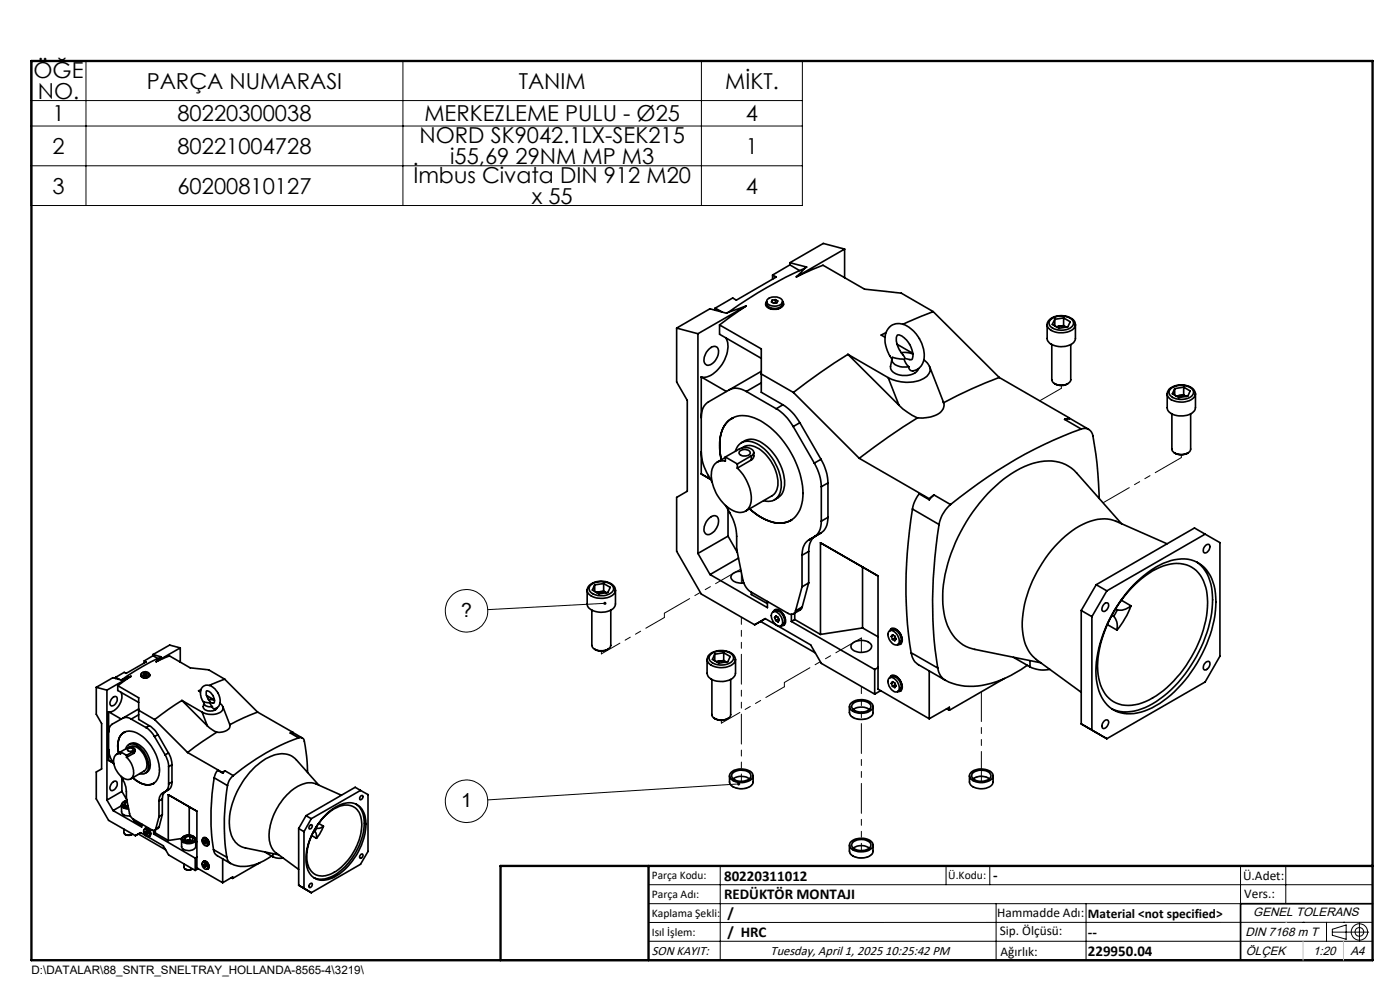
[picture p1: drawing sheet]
<svg xmlns="http://www.w3.org/2000/svg" width="297mm" height="210mm" viewBox="0 0 297 210" stroke-linecap="round" stroke-linejoin="round" font-family="sans-serif">
<g fill="none" stroke="#000" stroke-width=".35">
<path d="M163.9 58.3l.8 .5-8.5 4.9-.8-.5-3.7 2.2M163.9 58.3v.9M167.6 56.2l-3.7 2.1M167.6 56.2l2 1.2M167.6 55.7l3.5 .9-.4 .3M167.6 55.7v.5M168.9 58.7l5.7-2.4 8.8 5 7.8 .9 6.8 3.9M170.7 56.9a92.7 92.7 0 0 0-16.2 9.3M170.7 56.9l-1.8 1.8M179.2 52.8l-10.3 5.9M179.2 52.8l-4.5-1.2-7.1 4.1M179.2 52.8v6.1"/>
<path d="M143.5 69.6v11.4l2.3 3.9v19.3l-2.3 1.3v11.4l5.3 9.1 11.3 6.5M143.5 69.6l4.6 1.2M148.1 70.8v46.6M148.8 80v20.5l1.9 1.2M148.8 80l5.3 3M150.4 74.1a1.13 1.13 0 0 1 .9-.6 1.13 1.13 0 0 1 1.1 .6 3.1 3.1 0 0 1-2.2 3.4 1.19 1.19 0 0 1-.8-1.7l.5-1.1zM151.7 65.4l1.5 .8M151.7 65.4v.4M152.6 68.9l8.9 5.1v5.3M152.6 68.9v2l8.9 5.1M154 71.7a4.8 4.8 0 0 1-.3 4.6 6.4 6.4 0 0 1-4.2 3.7h-.7M154.5 66.2l-.3 .3-3.6-1-7.1 4.1"/>
<path d="M158.3 64.9l-5.7 4M158.3 64.9l-3.8 1.3M158.3 64.9l-10.2 5.9M161.5 78.8l-11.2 6.5a3.6 3.6 0 0 0-1.5 3.3M161.5 79.3v3.9l4.6 2.7M161.5 79.3l6.8 3.9M162.6 64a1.17 1.17 0 0 0 1.3 1.4 1.7 1.7 0 0 0 2.1-1v-.4a.87 .87 0 0 1 .1 .9 .87 .87 0 0 1-.7 .5 2.3 2.3 0 0 1-2.9-.6v-.5l.1-.3M162.6 64.2l-.1 .3M162.7 63.6a2.34 2.34 0 0 1 3.3 .1 1.15 1.15 0 0 1-1.4 1.2 1.73 1.73 0 0 1-2-.9zM162.8 64.9a2.01 2.01 0 0 0 3 0M163.8 63.7v.5M164.5 63.6l-.7 .1"/>
<path d="M164.5 63.6l.5 .2-.2 .4-.7 .1-.4-.2 .1-.4M164.5 63.6v.7M166 64.2l.2 .4M179.9 75.2a132.5 132.5 0 0 0-11.6 8M179.9 75.2l10.8 10.8M179.9 75.2l8.5 4.9M188 70.5l-1.1 .6 .8 .4M189.2 76.2l-.1-.2a6.2 6.2 0 0 1-.9-5.9 3.1 3.1 0 0 1 4.9-.4 7.2 7.2 0 0 1 2.7 7.2 2.32 2.32 0 0 1-2.7 1.7l-.2-.4-.1-.4M189.2 76.1l-.3 1.6a1.96 1.96 0 0 0 2.1 1.9 3.5 3.5 0 0 0 3.9-1.4M189.4 75.8l2 .4a.55 .55 0 0 1 .6 .6l.8 1a3.2 3.2 0 0 1-3.5-1.2l-.1-.5zM190.3 73l3.3 2M190.3 71.1a1.13 1.13 0 0 1 1.5 .5 4.5 4.5 0 0 1 1.7 4.6l-.2 .1a1.61 1.61 0 0 1-1.8-1.1 4.2 4.2 0 0 1-1.2-4.1z"/>
<path d="M191.2 74.8h1.2l1.3 .3M196 76.3a2.32 2.32 0 0 1 1.2 2.7 4.2 4.2 0 0 1-3.5 2l-1 .1a8.8 8.8 0 0 1-4.3-1M197.2 77.7l2.9 7.6M198 66.1l-6.4 2.7M198 66.1l14 14M222.1 68.9v2.9a2.08 2.08 0 0 0 2.1 1.6 3.6 3.6 0 0 0 3.9-1.2v-3.3M222.8 67.7a4.1 4.1 0 0 1 5.1 .4 1.45 1.45 0 0 1-1.1 2.2 4.1 4.1 0 0 1-4.5-.9 1.33 1.33 0 0 1 .5-1.7zM222.9 67.8a3.6 3.6 0 0 1 4.7 .3 1.33 1.33 0 0 1-1.1 1.7 3.5 3.5 0 0 1-3.9-.8l-.1-.5zM223.1 73.1v7.5l.2 .4 .4 .4M223.8 67.7v1.4M224.7 69.2l-.5 .1M224.7 69.2l-.6 .1"/>
<path d="M225.6 69.1l.6 .3-1.5-.2M225.6 67.4l1.4 .9-.5 1-1.9 .3-1.4-.8 .6-1.1M225.6 67.4l-1.8 .3M225.6 67.4v1.7M225.6 69.1l-.9 .1M227.2 73.1v7.5a2.32 2.32 0 0 1-3.5 .8M148.8 95.9a11.6 11.6 0 0 0 2.3 6.4M153.9 96.9v.9a2.41 2.41 0 0 0-3 2.7 8.6 8.6 0 0 0 5.6 8.1 2.41 2.41 0 0 0 2.9-2.7 9.6 9.6 0 0 0-3-6.6M153.9 97l-1.7 1M153.9 96.9l2.5 1.5M154.7 82.7a3.6 3.6 0 0 1 3.6 .3M155.3 88.8h.1"/>
<path d="M155.3 88.8a5.9 5.9 0 0 0-2.6 5.7l.1 1.6 .2 1.4a9.3 9.3 0 0 1 1.1-7.7 4.9 4.9 0 0 1 5.9-1.2 18.6 18.6 0 0 1 9.9 12.8 9 9 0 0 1-1.1 8.2 5.4 5.4 0 0 1-6.8 .4l-1.3-.8-1.7-1.3a9.6 9.6 0 0 0 7.1 3l1.6-.5M156 95.7a2.7 2.7 0 0 1 4.1-1.8 10.2 10.2 0 0 1 5.5 10 2.69 2.69 0 0 1-3.6 2.3M156.4 98.4v.9M156.9 95.7a1.4 1.4 0 0 1 2.3 .4 1.45 1.45 0 0 1-2.4 0zM157.3 93.9a3.7 3.7 0 0 1 4.9 .5 10.4 10.4 0 0 1 4.1 9.1l-.5 1.3-.6 .6-.9 .6M157.4 95a3 3 0 0 1 3.6 .2 8.9 8.9 0 0 1 3.9 8.2l-.5 1.2-.5 .5-5.7 3.3M158.3 83l6.4 3.7M159.4 96.7a.78 .78 0 0 0 .5-.8 .78 .78 0 0 0-.7-.7l-1-.3-1.1 .2-3.2 1.8M159.4 97.6l-3 1.7M159.4 96.7l-3 1.7M159.4 96.7v.9M159.9 96l-.1 1.1-.4 .5"/>
<path d="M161.5 81.2l-3.2 1.8M164.7 86.7a10.3 10.3 0 0 1 3.6 3.8M166.1 85.9a10.8 10.8 0 0 1 3.6 3.8M166.1 85.9l-1.4 .8M168.3 90.5l4.5 7.7M168.3 83.2l14 14M169.7 89.7l4.5 7.7M169.7 89.7l-1.4 .8M172.8 98.2a10.5 10.5 0 0 1 1.4 5M174.2 97.4a10.5 10.5 0 0 1 1.4 5M174.2 97.4l-1.4 .8M182.3 97.2l14.8 8.6"/>
<path d="M188.4 80.1l2.3 5.9M190.7 86a13.8 13.8 0 0 0 3.9 2.6M194.6 88.6a143.2 143.2 0 0 0-12.3 8.6M200.1 85.3l.1 .1M200.2 85.4a2.45 2.45 0 0 1-2.2 2.9l-2.2 .4-1.2-.1M212 80.1a95.5 95.5 0 0 0-11.8 5.3M212 80.1l14.8 8.5M223.7 81.4a2.76 2.76 0 0 0 2.9 0M225.8 89l3.6 2M226.8 88.6l-1 .4M226.8 88.6v.3l-1 .1M226.8 88.7l4.2 2.4"/>
<path d="M229.4 91a93.7 93.7 0 0 0-27.8 16M229.4 91a1.76 1.76 0 0 1 2.4 1.4l.9 5.9 .5 7.4M247.6 83.6a2.32 2.32 0 0 1 2.6-1.9 2.79 2.79 0 0 1 3.4 1.9M247.6 83.6v2.9a2.31 2.31 0 0 0 2.5 1.7 3.4 3.4 0 0 0 3.4-1.4l.1-3.2M247.6 83.6a1.96 1.96 0 0 0 2 1.6 3.7 3.7 0 0 0 3.9-1.3l.1-.3M248.4 82.5a3.5 3.5 0 0 1 4.7 .3 1.33 1.33 0 0 1-1.2 1.7 3.1 3.1 0 0 1-3.9-1.1v-.5zM248.6 87.8v7.5l.1 .4 .5 .4M249.2 96.1a2.82 2.82 0 0 0 2.8 0M249.2 82.4v1.4M250.2 83.9l-.6 .2M250.2 83.9l-.7 .1M251.1 83.8l.5 .3-.8-.2h-.6"/>
<path d="M251.1 82.1l1.4 .8-.5 1.1-1.9 .3-1.4-.8 .5-1.1M251.1 82.1l-1.9 .3M251.1 82.1v1.7M251.1 83.8l-.9 .1M252.6 87.8v7.4a1.83 1.83 0 0 1-2.4 1.2l-1-.3M148.1 117.4l2.5 4.5M150.4 110a1.13 1.13 0 0 1 .9-.6 1.13 1.13 0 0 1 1.1 .6 3 3 0 0 1-2.2 3.4 1.18 1.18 0 0 1-.8-1.7l.5-1.1zM153.9 107.2a12.1 12.1 0 0 1 2.4 6.6v2.7l1.3 6.6a3.9 3.9 0 0 0 1.7 2.4l7.8 4.6a.99 .99 0 0 0 1.7-.5M154.4 108.1v5.6M154.4 113.7l-6.3 3.7M154.4 113.7l2 3.5M156.7 118.4l-6.1 3.5"/>
<path d="M167.7 110.4h.1M170.1 117.8v6.7M171.6 117v6.6M171.6 117l-1.5 .8M171.6 114.5a3.6 3.6 0 0 0-1.5 3.3M172.8 113.9l-1.2 .6M173 113.7a3.6 3.6 0 0 0-1.4 3.3M173 113.7l-1.4 .8M174.1 115.1l12.2 7.1v24l10.8 6.3M174.1 115.1v19.5M174.1 115.1l8.9 5.2M174.2 113.1l-1.2 .6"/>
<path d="M174.2 113.1l-1.4 .8M174.2 110.6a3.6 3.6 0 0 1-1.4 3.3M174.2 103.2v7.4M175.6 109.7a3.6 3.6 0 0 1-1.4 3.4M175.6 102.4v7.3M175.6 102.4l-1.4 .8M175.6 109.7l-1.4 .9M193.6 108a95 95 0 0 0-.3 30.5M193.6 108l5.6 3.3M197.1 106l-2.1-1.2a6.8 6.8 0 0 0-1.4 3.2M197.1 105.8v.2M198.1 105l-1 1"/>
<path d="M198.1 105l-1 .8M198.1 105l3.5 2M199.2 111.3a94.8 94.8 0 0 0-.3 30.4M201.6 107a7.6 7.6 0 0 0-2.4 4.3M237.9 111.1l-9.5-10.7a8.1 8.1 0 0 0-8.5-2.3 23.7 23.7 0 0 0-12 8.5 34.7 34.7 0 0 0-7.9 19.6 12.1 12.1 0 0 0 3.7 10.1 6.8 6.8 0 0 0 3.1 1.5l14.1 2.8M247.6 115.3l-10.8-4.7a8.7 8.7 0 0 0-7.8 1 26.8 26.8 0 0 0-12.1 20.4 9.5 9.5 0 0 0 2.6 7.6l9.9 7.3M253.9 119.2a9.2 9.2 0 0 1 3.3 8 28.1 28.1 0 0 1-12.7 22.1 9.4 9.4 0 0 1-8.6 1.1M255.7 113.3l-20.9 12M255.7 113.3l3.1 1.8v24.1l-3.1 5.5-20.9 12-5.4-3.1v-24.1M255.7 113.3l-2.3-1.3-20.8 12M255.7 115.7a.51 .51 0 0 1 .7-.2 .51 .51 0 0 1 .2 .7 1.02 1.02 0 0 1-1.2 1l-.1-.8zM32.5 139.1l-1.9 1.1"/>
<path d="M32.5 139.1l1 .6M32.5 138.8l1.7 .5-.2 .1M32.5 138.8v.3M34 139.4a48 48 0 0 0-8.1 4.7M34 139.4l-.9 1M38.2 137.4l-5.1 3M38.2 137.4v3.1M38.2 137.4l-2.2-.6-3.5 2M124.6 125.2a2.79 2.79 0 0 1 3.4-1.9 2.4 2.4 0 0 1 2.6 1.9M124.6 125.2v2.9a2.31 2.31 0 0 0 2.4 1.7 3.4 3.4 0 0 0 3.5-1.3l.1-3.3M124.6 125.2a2.25 2.25 0 0 0 2.4 1.7 3 3 0 0 0 3.6-1.6v-.1M125.3 124.1a3.6 3.6 0 0 1 4.8 .4 1.31 1.31 0 0 1-1.2 1.6 3.4 3.4 0 0 1-3.8-.8l-.1-.5z"/>
<path d="M125.6 129.4v7.5l.1 .5 .5 .3M126.2 137.7a2.76 2.76 0 0 0 2.8 0M126.2 124.1v1.4M127.1 125.5l-.5 .2M127.1 125.5l-.6 .2M128.1 125.4l.5 .3-.8-.2h-.7M128.1 123.8l1.4 .8-.6 1.1-1.9 .3-1.3-.8 .5-1.1M128.1 123.8l-1.9 .3M128.1 123.8v1.6M128.1 125.4l-1 .1M129.6 129.4v7.5a1.98 1.98 0 0 1-2.5 1.1l-.9-.3M150 139.9a2.32 2.32 0 0 0 2.5 1.7 3.5 3.5 0 0 0 3.5-1.3v-.4v2.9a2.19 2.19 0 0 1-2.1 1.7 3.7 3.7 0 0 1-3.7-1.1l-.2-.5v-3"/>
<path d="M150 139.9a2.4 2.4 0 0 1 2.6-1.9 3.1 3.1 0 0 1 3.4 1.7v.2M150.6 121.9l12.2 7v-1.3M150.8 138.8a3.5 3.5 0 0 1 4.7 .3 1.33 1.33 0 0 1-1.2 1.8 3.1 3.1 0 0 1-3.9-1.1l.1-.5zM151.6 138.8v1.4M153.5 138.5l1.4 .8-.5 1.1-1.9 .3-1.4-.8 .5-1.1M153.5 138.5l-1.9 .3M153.5 138.5v1.6M157.2 121.2a1.74 1.74 0 0 0-2.1 1.4 2.45 2.45 0 0 0 2.7 1M159.4 125.6v.5l3.4 1.9M161.4 131.8l11.6 6.7M161.4 131.8l-1.3 .7M162.3 131.2l9.7 5.6 2.2 3.9 11.4 6.5"/>
<path d="M162.3 131.2l-2.2 1.3M162.3 131.2l-.9 .6M163.9 129.9a1.23 1.23 0 0 1 1.7 .8 1.5 1.5 0 0 1 0 2.1 2.02 2.02 0 0 1-1.7-2.9zM164 129.8a1.27 1.27 0 0 1 2.1 .7 1.4 1.4 0 0 1-.4 2.2M164 129.8a.88 .88 0 0 1 1.6-.2 2.47 2.47 0 0 1 .8 2.9l-.7 .2M164.3 131l.3-.3 .5 .2 .2 .7-.2 .3-.5-.3M164.3 131l.3 .6M164.4 129.3l-.2 .4M164.7 130.8l-.4 .2M164.9 129.5a1.98 1.98 0 0 1 1.5 2.6M165.2 131.3l-.6 .3M166.3 132.6h-.4"/>
<path d="M167.9 130.3v1.5M167.9 131.8l17.7 10.2M168.6 131.4l5.5 3.2M168.6 130.1v1.3M168.6 131.4l-.7 .4M170.1 124.5l-1.3 5.1M170.2 128.8l-.4 .6-1.5 .8M170.2 128.8l-1.4 .8M171.6 123.6l-1.4 5.2M171.6 123.6l-1.5 .9M180.7 136.7a2.93 2.93 0 0 1 4.2 .1 1.4 1.4 0 0 1-1.7 1.6 2.06 2.06 0 0 1-2.7-1.3zM183 120.3l3.3 1.9"/>
<path d="M183 120.3v12.9M183 133.2l-8.9 1.4M183 133.2l3.3 1.9M188.6 133.9a1.34 1.34 0 0 1 1.8 .8 1.34 1.34 0 0 1-.2 2.1 2.18 2.18 0 0 1-1.6-2.9zM188.7 133.8a1.21 1.21 0 0 1 1.9 .4 1.79 1.79 0 0 1 .3 2.3l-.5 .3M188.8 133.8a.86 .86 0 0 1 1.5-.2 2.24 2.24 0 0 1 .7 3.1h-.5M189.1 135l.2-.4 .5 .3 .3 .7-.3 .3-.5-.3M189.1 135l.2 .6M189.2 133.3l-.3 .4M189.5 134.8l-.4 .2M189.7 133.5a2 2 0 0 1 1.4 2.6M189.9 135.3l-.6 .3"/>
<path d="M191.1 136.6h-.5M193.3 138.5a3.3 3.3 0 0 0 1.5 2.5l5.7 3.3M193.3 138.5l5.6 3.2M215 139.4l3.5 2.1M229.4 129.5l2.2 1.3M231.6 130.8v24.1M232.6 124l2.2 1.3M232.6 124l-3.2 5.5M234.3 128.1a.53 .53 0 0 1 .7-.2 .53 .53 0 0 1 .2 .8 1.04 1.04 0 0 1-1.3 .9l-.1-.4 .1-.4zM234.8 125.3l-3.2 5.5M234.9 132.5l2.1 1.2M235.9 130.5l.4 .2"/>
<path d="M236.3 130.7a3.2 3.2 0 0 1 .7 3M236.7 129.1l.3 .3M237 129.4l-.7 1.3M237.9 127.3l2 1.2M239.9 128.5a18.8 18.8 0 0 1-2.9 5.2M239.9 128.5a3.4 3.4 0 0 1-2.9 .9M240.1 124.7a14.6 14.6 0 0 1 9.6-5.2 6.2 6.2 0 0 1 6.1 5.1 20.7 20.7 0 0 1-3 14.7 21.8 21.8 0 0 1-10.5 9.8 6.3 6.3 0 0 1-8.5-3.1 14.9 14.9 0 0 1 0-10.4 27.3 27.3 0 0 1 6.3-10.9zM240.5 124a16.1 16.1 0 0 1 10.1-5.4 6.8 6.8 0 0 1 7 5.6 21.1 21.1 0 0 1-2.1 13.5 26.6 26.6 0 0 1-11.1 12.4 8.6 8.6 0 0 1-8.5 .3 9.3 9.3 0 0 1-3.4-8.1 28.6 28.6 0 0 1 8-18.3zM20.4 145.8v5.7l1.2 2v9.6l-1.2 .7v5.7l2.6 4.5 5.7 3.3M20.4 145.8l2.3 .6M22.7 146.4v23.3M23 159l.1 .2a6 6 0 0 0 1.1 2.9"/>
<path d="M23 151v10.3l1 .5M23 151l2.7 1.5M23.7 148.2a.6 .6 0 0 1 .6-.5 .6 .6 0 0 1 .6 .5 1.29 1.29 0 0 1-1.4 1.5 1.09 1.09 0 0 1 .2-1.5zM24.5 143.7l.8 .4M24.5 143.7v.2M25 145.4l4.4 2.6v2.7M25 145.4v1.1l4.4 2.5M25.6 159.5v.4a1.46 1.46 0 0 0-1.4 2.2 4.2 4.2 0 0 0 2.9 3.3 1.44 1.44 0 0 0 1.2-2 4.7 4.7 0 0 0-1.5-2.8M25.6 159.5l-.9 .5M25.6 159.5l1.2 .7M25.6 146.9a3.3 3.3 0 0 1-2.4 4.1h-.2M25.9 144.1l-.2 .1-1.7-.5-3.6 2.1"/>
<path d="M26 152.4l-2.2 1.2a1.93 1.93 0 0 0-.8 1.7M26 152.4a1.71 1.71 0 0 1 1.8 .1M26.3 155.4h.1M26.3 155.4a3.7 3.7 0 0 0-1.2 4l.1 .4a4.4 4.4 0 0 1 .9-4.3 3.6 3.6 0 0 1 4.2 .8 9.4 9.4 0 0 1 3.4 8.1 2.51 2.51 0 0 1-4 1.6l-1.5-1a4.2 4.2 0 0 0 4 1.3l.3-.1M26.7 158.8a1.48 1.48 0 0 1 2.5-.6 5 5 0 0 1 2.1 5.2 1.31 1.31 0 0 1-1.6 .7M27.1 158.9a.65 .65 0 0 1 1.1 .2 .66 .66 0 0 1-.6 .3 .66 .66 0 0 1-.5-.4zM27.3 158a2.12 2.12 0 0 1 3 .6 4.6 4.6 0 0 1 1.3 4.8l-.8 .6M27.3 158.5a1.82 1.82 0 0 1 2.5 .7 3.6 3.6 0 0 1 1.1 4.1l-3.2 1.9M27.8 143.5l-2.8 1.9M27.8 143.5l-1.9 .6M27.8 143.5l-5.1 2.9M27.8 152.5l3.2 1.8"/>
<path d="M28.4 159.3a.48 .48 0 0 0 .1-.6 .48 .48 0 0 0-.6-.2h-.5l-1.8 1M28.4 159.8l-1.6 .8M28.4 159.3l-1.6 .9M28.4 159.3v.5M28.6 159v.4l-.2 .4M29.4 150.7v1.9l2.3 1.3M29.4 150.7l3.4 1.9M29.4 151.6l-1.6 .9M29.4 150.4l-3.4 2M30 143a.86 .86 0 0 0 .5 .7 .86 .86 0 0 0 .9-.1l.3-.3v-.3a.55 .55 0 0 1-.1 .6 .55 .55 0 0 1-.6 .2 .72 .72 0 0 1-.8-.1 .72 .72 0 0 1-.2-.7zM30 143.1l-.1 .2M30 142.8a1 1 0 0 1 1.7 .3 1.05 1.05 0 0 1-1.7-.1z"/>
<path d="M30.1 143.5a1.02 1.02 0 0 0 1.5 0M30.6 142.8v.3M30.6 140.2v.4M30.6 140.2l.4 .2-4.2 2.4-.4-.2-1.9 1.1M30.9 142.8h-.3M30.9 142.8l.3 .1-.1 .2-.4 .1-.2-.2 .1-.2M30.9 142.8v.3M31 154.3a5.4 5.4 0 0 1 1.8 1.9M31.7 153.9a5.1 5.1 0 0 1 1.8 1.9M31.7 143.1l.1 .2M31.7 153.9l-.7 .4M32.8 156.2l2.2 3.9"/>
<path d="M32.8 152.6l7 7M33.1 140.4l2.8-1.3 4.5 2.6 3.9 .4 3.4 2M33.5 155.8l2.2 3.9M33.5 155.8l-.7 .4M35.7 159.7a4.8 4.8 0 0 1 .8 2.5M35.7 159.7l-.7 .4M38.6 148.6l-5.8 4M38.6 148.6l5.4 5.4M38.6 148.6l4.3 2.5M39.8 159.6l7.4 4.3M42.7 146.3l-.6 .2 .4 .3M42.9 151.1l1.1 2.9"/>
<path d="M43.3 149.1a3.1 3.1 0 0 1-.3-3.4 2.1 2.1 0 0 1 3 1 2.82 2.82 0 0 1 .2 3.3 .68 .68 0 0 1-1.2 0v-.1M43.3 149.1l-.2 .8a1.63 1.63 0 0 0 2.4 .8l.6-.6M43.3 148.9l.7 .1a.79 .79 0 0 1 .9 .8l.1 .1a1.26 1.26 0 0 1-1.7-.9zM43.8 146.6a2 2 0 0 1 1.5 2.5 .97 .97 0 0 1-1.1-.7 1.9 1.9 0 0 1-.4-1.8zM43.8 147.5l1.7 1M44 154l2 1.3M44.2 148.4l1.3 .2M46 155.3l-6.2 4.3M46.6 149.2a1.12 1.12 0 0 1 .7 1.2 1.12 1.12 0 0 1-1.1 .9 4.3 4.3 0 0 1-3.3-.2M47.3 149.9l1.5 3.8M47.7 144.1l-3.3 1.3M47.7 144.1l6.9 7"/>
<path d="M48.8 153.7a1.48 1.48 0 0 1-1.7 1.6h-1.1M54.6 151.1l-2.9 1.2-2.9 1.4M54.6 151.1l7.5 4.2M61.6 155.5l1.8 1M62.1 155.3l-.5 .2M62.1 155.4l2 1.2M63.4 156.5a46.3 46.3 0 0 0-13.9 8M63.4 156.5a.85 .85 0 0 1 1.2 .7l.4 3 .3 3.7M151 144.1v7.5l.2 .4 .4 .4M151.6 152.4a2.62 2.62 0 0 0 2.8 0M152.6 140.3l-.6 .1M152.6 140.3h-.7"/>
<path d="M153.5 140.1l.6 .3-.9-.2-.6 .1M153.5 140.1l-.9 .2M155 144.1v7.5a2.02 2.02 0 0 1-2.8 1l-.6-.2M180.2 149.9v1.3a2.29 2.29 0 0 0 2.7 1.4 2.22 2.22 0 0 0 2.3-1.4v-1.3M180.4 149.3a3.4 3.4 0 0 1 4.7 .1 1.22 1.22 0 0 1-1 1.7 3.3 3.3 0 0 1-3.8-.9l-.1-.4zM181 149.3a2.82 2.82 0 0 1 3.7 .2v.2a1.64 1.64 0 0 1-2 1.4 1.64 1.64 0 0 1-2-1.4zM181 150.5a3 3 0 0 1 3.4 0M185.6 142v5.2M186.3 141.6l-.7 .4M186.8 146.5l-1.2 .7M188.6 143.9a1.34 1.34 0 0 1 1.8 .8 1.34 1.34 0 0 1-.2 2.1 2.18 2.18 0 0 1-1.6-2.9zM188.7 143.8a1.18 1.18 0 0 1 1.9 .3 1.79 1.79 0 0 1 .3 2.4l-.5 .2"/>
<path d="M188.8 143.7a.86 .86 0 0 1 1.5-.1 2.4 2.4 0 0 1 .9 2.9l-.7 .2M189.1 144.9l.2-.3 .5 .3 .3 .6-.3 .4-.5-.3M189.1 144.9l.2 .7M189.2 143.3l-.3 .3M189.5 144.7l-.4 .2M189.7 143.5a1.98 1.98 0 0 1 1.4 2.6M189.9 145.2l-.6 .4M191.1 146.6h-.5M197.1 142.3v10.2M200.8 150.3l.6 .4M201.4 150.7v-.7l-4.3 2.5M213.1 143.9l-11.7 6.8"/>
<path d="M217.9 141.1a21.5 21.5 0 0 1-12.3 4.5 10 10 0 0 1-5.6-1.7l-.7-1-.4-1.2M218.5 141.5a6.3 6.3 0 0 0 4.2 .5M218.5 140.2v1.3M234.1 153.1a.6 .6 0 0 1 1-.3 .6 .6 0 0 1-.1 1l-.3 .5a.51 .51 0 0 1-.7 .2 .51 .51 0 0 1-.2-.7zM255.7 140.6a.56 .56 0 0 1 .8-.3 .56 .56 0 0 1 .1 .9 .86 .86 0 0 1-1.3 .7v-.6zM22.7 169.7l1.3 2.2M23.7 166.1a.6 .6 0 0 1 .6-.4 .6 .6 0 0 1 .6 .4 1.34 1.34 0 0 1-1.4 1.6 1.14 1.14 0 0 1 .2-1.6zM24 171.9l6.1 3.5v-.6M25.6 164.6a6.3 6.3 0 0 1 1.2 3.3v1.4l.7 3.3a1.7 1.7 0 0 0 .8 1.2l3.9 2.3a.52 .52 0 0 0 .9-.3M25.8 170.7v1.5a1.5 1.5 0 0 0 1.9 .9M25.8 170.7a1.21 1.21 0 0 0 1.5 .9M25.8 170.9l-1.8 1"/>
<path d="M25.9 165.1v2.8M25.9 167.9l-3.2 1.8M25.9 167.9l1 1.7M26.3 175.9v.7l.3 .4M26.6 177l.5 .2 .9-.2M26.6 170.2l-.2 .5 .8 .4M26.6 170.2v.7M26.8 160.2v.4M26.9 169.8a1.2 1.2 0 0 0-1.1 .9M26.9 169.9a.7 .7 0 0 0-.8 .3 .7 .7 0 0 0 .3 .9l.8 .2M27 170.1l-.4 .1M27.1 170.9l-.3 .1"/>
<path d="M27.1 170.9h.1M27.1 170.9l-.4 .1M28.1 176.9l-.7 .3-.8-.2M28.4 173.8v.3l1.7 .9M29.4 176.9l5.7 3.4M29.4 176.9l-.7 .4M29.8 176.6l4.8 2.8 1.2 2 5.6 3.2M29.8 176.6l-1.1 .7M29.8 176.6l-.4 .3M30.6 176a.93 .93 0 0 1 .9 .4 .93 .93 0 0 1 0 1 1.02 1.02 0 0 1-.9-1.4zM30.7 175.9a.88 .88 0 0 1 .9 .2 .88 .88 0 0 1 .3 .9l-.4 .4M30.7 175.9a.54 .54 0 0 1 .5-.3 .54 .54 0 0 1 .5 .5 .74 .74 0 0 1-.1 1.3h-.1"/>
<path d="M30.8 176.5l.1-.2 .3 .2 .1 .3-.1 .1-.3-.1M30.8 176.5l.1 .3M30.9 175.7l-.1 .2M31 176.4l-.2 .1M31.1 175.7a1.03 1.03 0 0 1 .8 1.4M31.3 176.6l-.4 .2M31.8 177.3h-.2M32.5 166.2h.1M32.6 176.2v.7M32.6 176.9l8.8 5.1M32.9 176.7l2.8 1.6M32.9 176v.7"/>
<path d="M32.9 176.7l-.3 .2M33.7 173.2l-.6 2.6M33.7 169.9v3.3M33.8 175.4l-.3 .3-.7 .4M33.8 175.4l-.7 .4M34.4 169.5v3.3M34.4 172.8l-.6 2.6M34.4 169.5l-.7 .4M34.4 172.8l-.7 .4M34.5 168.3a1.92 1.92 0 0 0-.8 1.6M35 160.1a4.8 4.8 0 0 1 .8 2.5M35.7 167.5a1.89 1.89 0 0 0-1.3 2"/>
<path d="M35.7 167.5l-1.2 .8M35.8 166.3a1.84 1.84 0 0 1-1.3 2M35.8 162.6v3.7M36.5 165.9a1.72 1.72 0 0 1-.8 1.6M36.5 162.2v3.7M36.5 162.2l-.7 .4M36.5 165.9l-.7 .4M38.5 178.1a1.7 1.7 0 0 1 2.7-.6l.3 .6M38.5 178.1v1.5a1.75 1.75 0 0 0 2.7 .5l.3-.5v-1.5M38.5 178.1a1.77 1.77 0 0 0 2.9 .3l.1-.3M38.6 177.9l-2.9 .4M38.8 177.7a1.69 1.69 0 0 1 2.5 .1 1.3 1.3 0 0 1-1.9 .8 .69 .69 0 0 1-.6-.9z"/>
<path d="M39.3 177.5v.7M39.8 178.3l-.3 .1M39.8 178.3h-.3M40.3 178.2l.2 .2-.7-.1M40.3 177.4l.7 .4-.3 .5-.9 .2-.7-.4 .2-.6M40.3 177.4l-1 .1M40.3 177.4v.8M40.3 178.2l-.5 .1M41.5 178.4l.3 .1M41.8 172.1v12l5.4 3.1M41.8 172.1l-6.1-3.5v9.7M41.8 172.1l-1.7-.9v6"/>
<path d="M42.9 178a.79 .79 0 0 1 1.1 .8 .46 .46 0 0 1-.3 .6 .46 .46 0 0 1-.6-.3l-.2-.6zM43 177.9a.87 .87 0 0 1 1.1 .4 .87 .87 0 0 1-.2 1.1M43 177.9a.57 .57 0 0 1 .6-.2 .57 .57 0 0 1 .5 .4 .74 .74 0 0 1-.1 1.3l-.1-.1M43.2 178.5l.1-.2 .3 .2 .1 .3-.1 .2-.3-.2M43.2 178.5l.1 .3M43.3 177.7l-.2 .2M43.4 178.4l-.2 .1M43.5 177.8a1 1 0 0 1 .7 1.3M43.6 178.6l-.3 .2M44 179.3h.2M45.4 165a48.9 48.9 0 0 0-.1 15.2M45.4 165l2.9 1.6"/>
<path d="M47.2 164l-1-.6-.5 .8-.3 .8M47.2 163.9v.1M47.7 163.5l-.5 .5M47.7 163.5l-.5 .4M47.7 163.5l1.8 1M48.3 166.6a48.6 48.6 0 0 0-.2 15.2M49.5 164.5a3.3 3.3 0 0 0-1.2 2.1M63.4 175.7l1.1 .7M63.4 175.7v12.1M64.5 176.4v12l-1.1-.6M64.9 173l1.1 .7M64.9 173l-1.5 2.7"/>
<path d="M65.8 175a.26 .26 0 0 1 .4 0 .26 .26 0 0 1 0 .4 .37 .37 0 0 1-.2 .4 .37 .37 0 0 1-.5-.2zM66 173.7l-1.5 2.7M66.1 177.2l1 .6M66.6 176.3l.2 .1M66.8 176.4a1.73 1.73 0 0 1 .3 1.4M67 175.6l.2 .1M67.2 175.7l-.4 .7M67.6 174.7l1 .6M67.6 166.5l-4.7-5.3a4.5 4.5 0 0 0-5.6-.7 16.8 16.8 0 0 0-8.7 13.6 5.3 5.3 0 0 0 2.8 5.6l7.7 1.6M68.6 175.3l-.8 1.6-.7 .9M68.6 175.3a1.52 1.52 0 0 1-1.4 .4M68.7 173.3a7.1 7.1 0 0 1 5.1-2.5 3.4 3.4 0 0 1 2.9 3.7 12.5 12.5 0 0 1-6.5 10.9 3.3 3.3 0 0 1-5.1-2.9 12.6 12.6 0 0 1 3.6-9.2z"/>
<path d="M69.3 172.6a6.7 6.7 0 0 1 5.7-2.2 3.9 3.9 0 0 1 2.6 4 13.6 13.6 0 0 1-7.1 11.9 3.7 3.7 0 0 1-4.8-1 8.4 8.4 0 0 1 0-7.1 15.3 15.3 0 0 1 3.6-5.6zM72.4 168.7l-5.3-2.4a5.7 5.7 0 0 0-5.8 1.9 12.7 12.7 0 0 0-4.2 10.1 3.9 3.9 0 0 0 1.5 2.6l4.8 3.5M75.6 170.6a5.3 5.3 0 0 1 1.6 5.5 13.8 13.8 0 0 1-7.1 9.9 4.2 4.2 0 0 1-3.5 .2M76.5 167.7l-10.5 6M76.5 167.7l1.6 .8v12.1l-1.6 2.7-10.5 6.1M76.5 167.7l-1.1-.7-10.5 6M76.5 168.9a.26 .26 0 0 1 .4-.2 .26 .26 0 0 1 .1 .4 .35 .35 0 0 1-.2 .5 .35 .35 0 0 1-.5-.3zM154.8 164.6v1.3a2.27 2.27 0 0 0 2.6 1.4 2.23 2.23 0 0 0 2.4-1.4v-1.3M155.2 163.8a3.5 3.5 0 0 1 4.4 .2 1.2 1.2 0 0 1-1 1.8 2.98 2.98 0 0 1-3.8-1.1v-.5zM155.5 163.9a2.87 2.87 0 0 1 3.7 .3 1.14 1.14 0 0 1-1.2 1.5 2.12 2.12 0 0 1-2.8-1.1zM155.5 165.2a3 3 0 0 1 3.5 0M180.2 179.2v1.3a2.29 2.29 0 0 0 2.7 1.5 2.12 2.12 0 0 0 2.3-1.5v-1.3"/>
<path d="M180.4 178.7a3.5 3.5 0 0 1 4.7 0 1.22 1.22 0 0 1-1 1.8 3.4 3.4 0 0 1-3.8-.8l-.1-.5zM181 178.6a2.82 2.82 0 0 1 3.7 .3v.2a1.43 1.43 0 0 1-1.6 1.3 2.09 2.09 0 0 1-2.4-1.1zM181 179.9a3 3 0 0 1 3.4 0M205.7 164.6v1.3a1.76 1.76 0 0 0 1.8 1.3 2.84 2.84 0 0 0 3.1-1.1l.1-1.5M206.1 163.8a3.5 3.5 0 0 1 4.4 .2 1.2 1.2 0 0 1-1 1.8 2.98 2.98 0 0 1-3.8-1.1v-.5zM206.4 163.9a2.87 2.87 0 0 1 3.7 .3 1.14 1.14 0 0 1-1.2 1.5 2.12 2.12 0 0 1-2.8-1.1zM206.4 165.2a3 3 0 0 1 3.5 0M39 183.2v.8l.3 .4M39.3 184.4l.7 .2 .7-.2M40.8 184.3l-.1 .1a1.43 1.43 0 0 1-1.4 0M41.4 182v2.6M41.8 181.8l-.4 .2"/>
<path d="M42.1 184.2l-.7 .4M43 182.9a.9 .9 0 0 1 1 .2 .9 .9 0 0 1 .2 1l-.3 .3M43 182.9a.7 .7 0 0 1 .8-.2 .7 .7 0 0 1 .4 .7 .57 .57 0 0 1 .2 .6 .57 .57 0 0 1-.5 .4M43 182.9a.99 .99 0 0 1 .9 1.5 1.01 1.01 0 0 1-.9-1.5zM43.2 183.5l.1-.2 .3 .1 .1 .4-.1 .1-.3-.1M43.2 183.5l.1 .3M43.3 182.6l-.2 .2M43.4 183.4l-.2 .1M43.5 182.7a1 1 0 0 1 .7 1.3M43.6 183.6l-.3 .2M44.2 184.3h-.2M45.3 180.2a1.59 1.59 0 0 0 .8 1.3l2.8 1.7"/>
<path d="M45.3 180.2l2.8 1.6M47.2 182.2v5M49.1 186.2l.3 .1M49.4 186.3v-.3l-2.2 1.2M55.2 183l-5.8 3.3M56.2 180.7l1.7 1M57.6 181.6a9.1 9.1 0 0 1-7.9 1.9 2.01 2.01 0 0 1-1.6-1.7M57.9 181.7l1.2 .4 .9-.1M57.9 181.1v.6M63.4 187.8l2.6 1.6M64.9 188.7l1.1 .7M65.7 187.5h.1a.3 .3 0 0 1 .5 0 .3 .3 0 0 1-.1 .4 .35 .35 0 0 1-.3 .4 .35 .35 0 0 1-.4-.2z"/>
<path d="M76.6 181.2a.34 .34 0 0 1 .5 .2 .34 .34 0 0 1-.3 .4 .33 .33 0 0 1-.5 .2 .33 .33 0 0 1 .1-.6zM291.2 191.7h-28v12M106.2 203.7h185"/>
</g>
<g fill="none" stroke="#000" stroke-width=".21" stroke-dasharray="6.3 1.3 1.3 1.3 1.3 1.3">
<path d="M225.2 82.4l-4.6 2.6M225.2 81.8v.6M250.6 96.5v.6M127.6 138.1v.6M140.9 131v-.9M157.3 121.3v2.4M182.7 135.3v3.1M153 152.8v.6M166.4 145.7v-.9M180.2 151.2l.3 .6 .5 .4M181 152.2a3.5 3.5 0 0 0 4.1-.6l.1-.4M208.2 146.7v19"/>
<path d="M154.8 165.8l.2 .7 .5 .4M155.5 166.9a3.5 3.5 0 0 0 4.2-.6l.1-.5M209.9 165.2a3 3 0 0 0-3.4 0M180.2 180.5l.3 .7 .5 .4M181 181.6a3.5 3.5 0 0 0 4.1-.6l.1-.5"/>
</g>
<path d="M250.6 97.1l-16.6 9.5" fill="none" stroke="#000" stroke-width=".21" stroke-dasharray="6.3 1.3 1.3 1.3 1.3 1.3" stroke-dashoffset="-.1"/>
<path d="M157.3 130.9v34.8M182.7 145.6v34.8" fill="none" stroke="#000" stroke-width=".21" stroke-dasharray="6.3 1.3 1.3 1.3 1.3 1.3" stroke-dashoffset="4.8"/>
<path d="M166.4 144.8l16.3-9.5" fill="none" stroke="#000" stroke-width=".21" stroke-dasharray="6.3 1.3 1.3 1.3 1.3 1.3" stroke-dashoffset=".1"/>
<path d="M127.6 138.7l13.3-7.7M153 153.4l13.4-7.7" fill="none" stroke="#000" stroke-width=".21" stroke-dasharray="6.3 1.3 1.3 1.3 1.3 1.3" stroke-dashoffset="1.8"/>
<path d="M140.9 130.1l16.3-9.4" fill="none" stroke="#000" stroke-width=".21" stroke-dasharray="6.3 1.3 1.3 1.3 1.3 1.3" stroke-dashoffset=".2"/>
<g fill="none" stroke="#000" stroke-width=".21">
<path d="M6.6 12.9h163.6v30.7h-163.6zM18.2 12.9v30.7M85.5 12.9v30.7M148.8 12.9v30.7M6.6 21.3h163.6M6.6 26.7h163.6M6.6 35.2h163.6M128.3 128l-24.8 1.3M156.7 166.3l-53.2 3.4M137.6 187.7h153.6M137.6 191.7h153.6M137.6 199.7h153.6"/>
<path d="M152.8 183.7v20M200.7 183.7v4M210 183.7v4M211.3 191.7v12M230.4 191.7v12M263.2 183.7v20M272.8 183.7v8M276.4 195.6h.1M281.4 195.6v4.1M282.6 197.7h7.8M282.6 197.1l3-.9v3l-3-.8zM285 195.6h.1"/>
<path d="M288.4 195.8v3.8M291.2 195.6l-153.6 .1"/>
<circle cx="99" cy="129.6" r="4.5"/>
<circle cx="99" cy="170" r="4.5"/>
<circle cx="288.4" cy="197.7" r="1.74"/>
<circle cx="288.4" cy="197.7" r=".93"/>
</g>
<path d="M6.7 12.9h284.5v190.8h-284.5zM137.6 183.7v20M291.2 183.7h-185v20" fill="none" stroke="#000" stroke-width=".5"/>
<path d="M272.8 195.6h.1M276.4 199.7v4M285 199.7v4" fill="none" stroke="#c0c0c0" stroke-width=".21"/>
<path d="M156.5 166a.34 .34 0 0 0 0 .6 .34 .34 0 0 0 .5-.3h-.3h.3l-.2-.3zM128.1 127.7a.34 .34 0 0 0 .1 .6 .34 .34 0 0 0 .5-.4l-.4 .1 .4-.1-.4-.3z" fill="#000"/>
<g font-size="4.7">
<text x="7.1" y="16.5">ÖĞE</text>
<text x="8" y="21">NO.</text>
<text x="31.1" y="18.8">PARÇA NUMARASI</text>
<text x="110" y="18.8">TANIM</text>
<text x="153.8" y="18.8">MİKT.</text>
<text x="11.1" y="25.7">1</text>
<text x="37.6" y="25.7">80220300038</text>
<text x="90" y="25.7">MERKEZLEME PULU - Ø25</text>
<text x="158.2" y="25.7">4</text>
<text x="11.1" y="32.6">2</text>
<text x="37.6" y="32.6">80221004728</text>
<text x="89" y="30.4">NORD SK9042.1LX-SEK215</text>
<text x="95.5" y="34.9">i55,69 29NM MP M3</text>
<text x="158.2" y="32.6">1</text>
<text x="11.1" y="41.1">3</text>
<text x="37.6" y="41.1">60200810127</text>
<text x="87.7" y="38.8">İmbus Civata DIN 912 M20</text>
<text x="158.2" y="41.1">4</text>
<text x="112.8" y="43.3">x 55</text>
</g>
<g font-size="4.1">
<text x="97.8" y="130.8">?</text>
<text x="97.8" y="171.2">1</text>
</g>
<g font-size="3.2">
<text x="153.6" y="190.8">REDÜKTÖR MONTAJI</text>
<text x="153.6" y="186.8">80220311012</text>
<text x="210.7" y="186.6">-</text>
<text x="154.3" y="194.8">/</text>
<text x="154.3" y="198.8">/ HRC</text>
<text x="230.8" y="198.7">--</text>
<text x="230.8" y="202.8">229950.04</text>
</g>
<g font-size="2.8">
<text x="263.7" y="186.7">Ü.Adet:</text>
<text x="263.9" y="190.5">Vers.:</text>
<text x="211.5" y="194.5">Hammadde Adı:</text>
<text x="230.8" y="194.7">Material &lt;not specified&gt;</text>
<text x="138.3" y="202.6">SON KAYIT:</text>
<text x="163.5" y="202.6">Tuesday, April 1, 2025 10:25:42 PM</text>
<text x="212.1" y="198.4">Sip. Ölçüsü:</text>
<text x="212.2" y="202.7">Ağırlık:</text>
</g>
<g font-size="2.6">
<text x="265.9" y="194.4">GENEL TOLERANS</text>
<text x="264.2" y="198.5">DIN 7168 m T</text>
<text x="264.3" y="202.6">ÖLÇEK</text>
<text x="278.5" y="202.6">1:20</text>
<text x="286.5" y="202.6">A4</text>
</g>
<g font-size="2.5">
<text x="138.3" y="186.4">Parça Kodu:</text>
<text x="138.3" y="190.5">Parça Adı:</text>
<text x="201.2" y="186.5">Ü.Kodu:</text>
<text x="138.3" y="194.5">Kaplama Şekli:</text>
<text x="138.3" y="198.6">Isıl İşlem:</text>
<text x="6.7" y="206.7">D:\DATALAR\88_SNTR_SNELTRAY_HOLLANDA-8565-4\3219\</text>
</g>
</svg>
